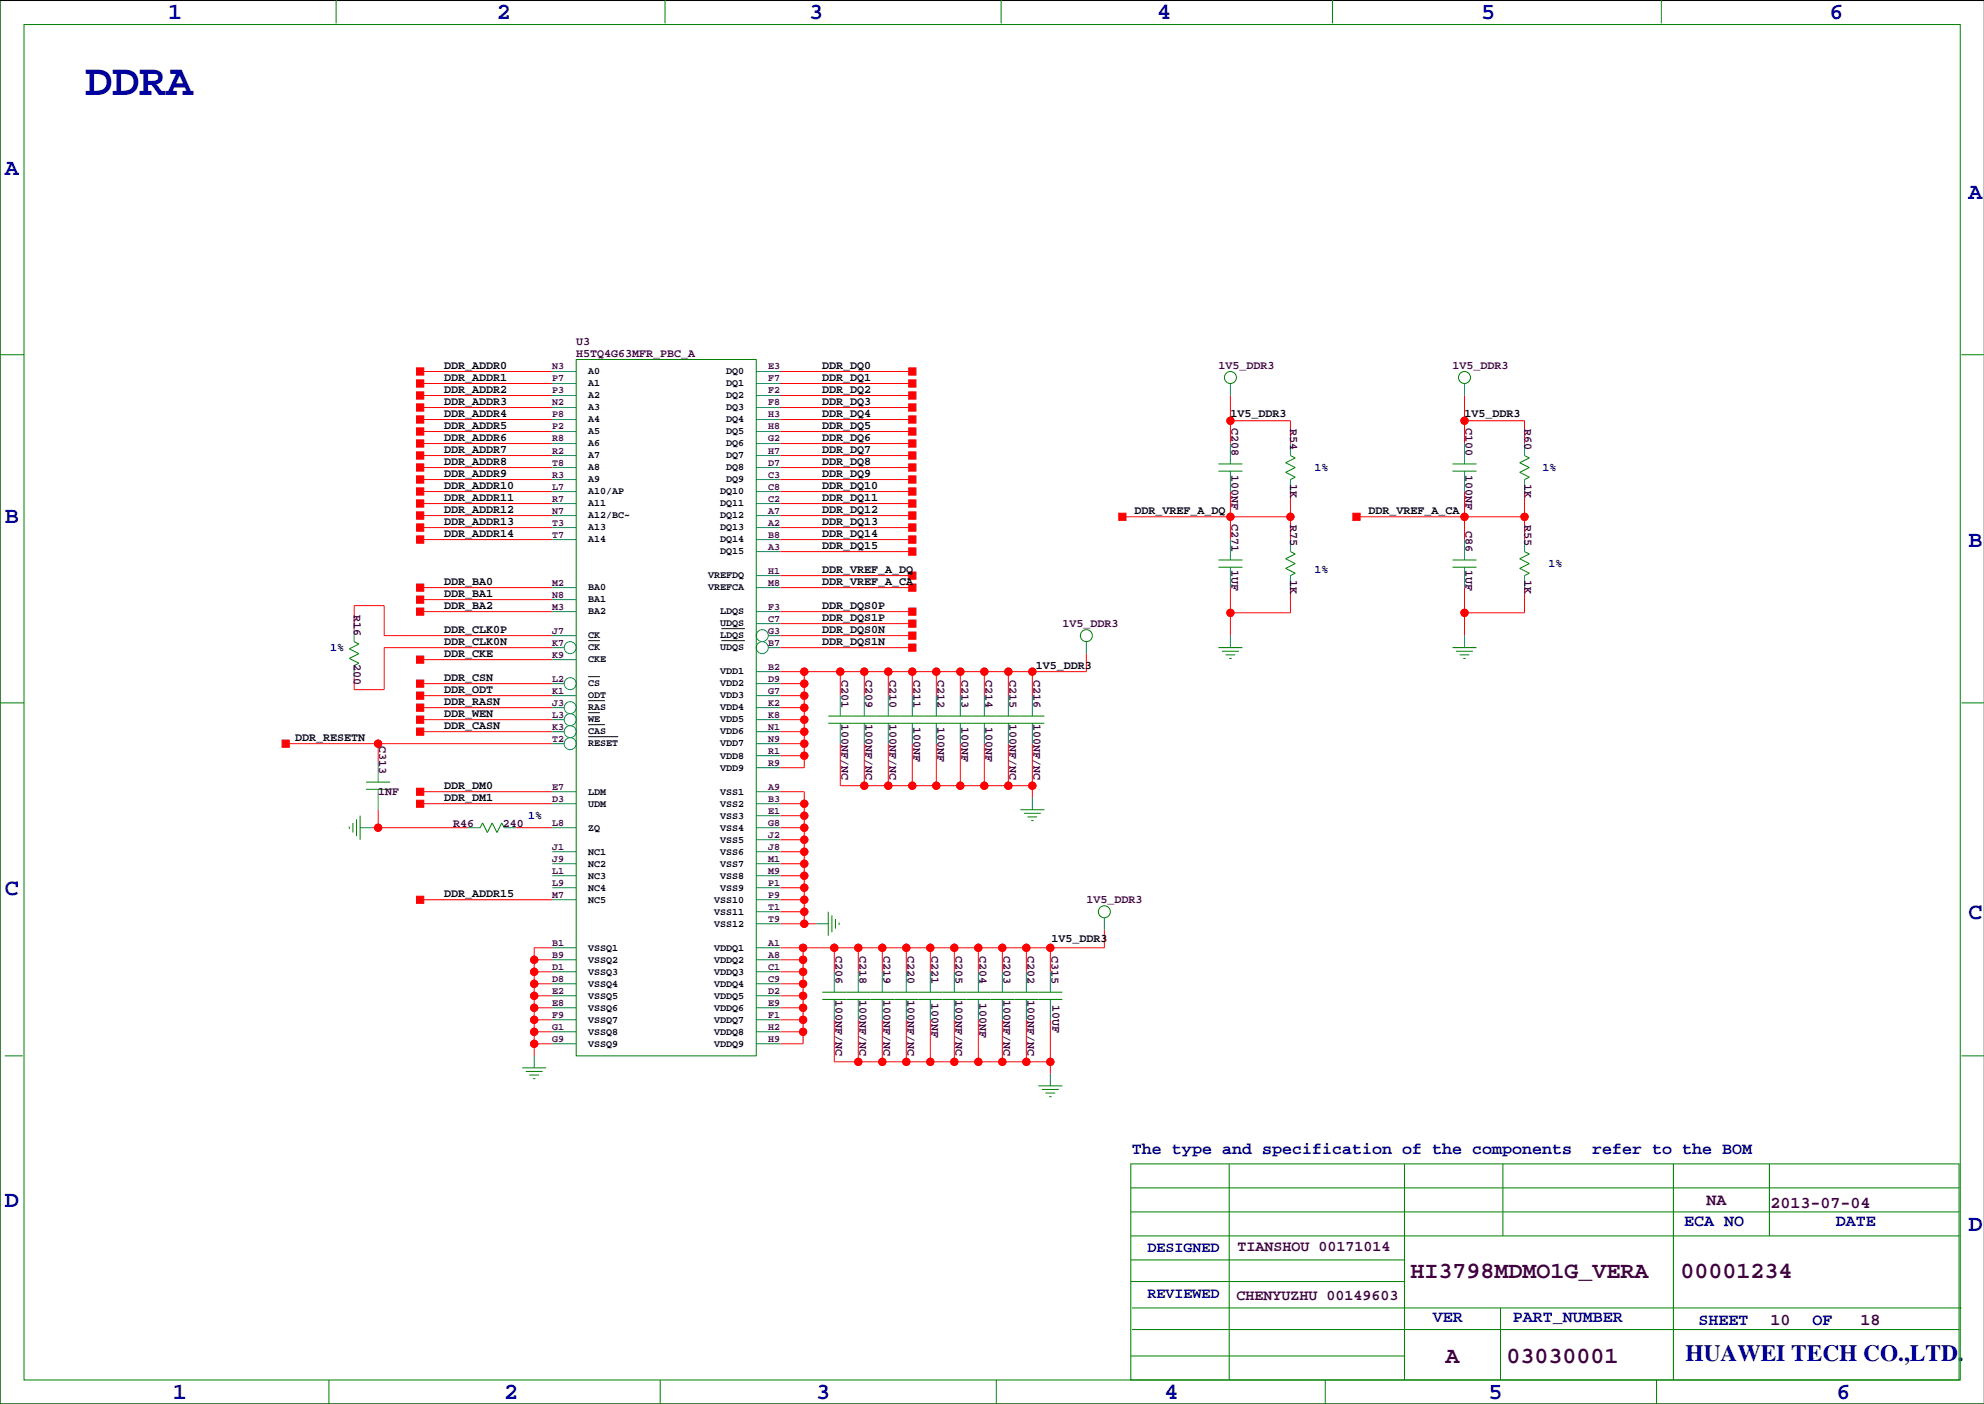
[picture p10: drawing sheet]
<svg xmlns="http://www.w3.org/2000/svg" width="420mm" height="297mm" viewBox="0 0 420 297" stroke-linecap="round" stroke-linejoin="round" font-family="sans-serif">
<path d="M419.9 .1h-419.9v296.9h419.9M124.5 135.5h2.4M152.7 135.5h4.9M152.7 133h4.9M124.5 143.2h2.4M124.5 148.2h3.5M124.5 153.3h3.5M124.5 150.8h2.4M124.5 155.9h6.3" fill="none" stroke="#000" stroke-width=".21"/>
<g fill="none" stroke="#f00" stroke-width=".21">
<path d="M88.9 78.6h27.9M165.1 78.6h27.9M88.9 93.8h27.9M88.9 83.7h27.9M88.9 86.2h27.9M88.9 88.8h27.9M88.9 91.3h27.9M88.9 96.4h27.9M88.9 81.1h27.9M88.9 98.9h27.9M165.1 93.8h27.9M165.1 83.7h27.9"/>
<path d="M165.1 86.2h27.9M165.1 88.8h27.9M165.1 91.3h27.9M165.1 96.4h27.9M165.1 81.1h27.9M165.1 98.9h27.9M260.3 83.7v10.1M260.3 89h12.7v4.8M309.9 83.7v10.1M309.9 89h12.7v4.8M88.9 114.2h27.9M88.9 111.6h27.9"/>
<path d="M88.9 109.1h27.9M88.9 106.5h27.9M88.9 104h27.9M88.9 101.5h27.9M165.1 116.7h27.9M165.1 114.2h27.9M165.1 111.6h27.9M165.1 109.1h27.9M165.1 106.5h27.9M165.1 104h27.9M165.1 101.5h27.9M237.5 109.3h35.5"/>
<path d="M260.3 104v10.2M273 104v10.2M287 109.3h35.6M309.9 104v10.2M322.6 104v10.2M74.9 133.2v-5.1h6.4v6.4h35.5M88.9 129.4h27.9M88.9 139.6h27.9M88.9 124.3h27.9M88.9 126.9h27.9M116.8 137h-35.5v8.9h-6.4v-2.5M165.1 131.9h27.9"/>
<path d="M165.1 134.5h27.9M165.1 129.4h27.9M165.1 137h27.9M165.1 124.3h27.9M165.1 121.8h27.9M229.9 138.3v3.8h-64.8M260.3 124.3v10.2M273 124.3v5.4h-12.7M309.9 124.3v10.2M322.6 124.3v5.4h-12.7M60.5 157.3h56.3M80 157.3v3.8"/>
<path d="M88.9 149.7h27.9M88.9 147.2h27.9M88.9 144.6h27.9M88.9 154.8h27.9M88.9 152.3h27.9M165.1 149.7h5.1M165.1 147.2h5.1M165.1 144.6h5.1M165.1 159.9h5.1M165.1 157.3h5.1M165.1 154.8h5.1M165.1 152.3h5.1"/>
<path d="M170.2 142.1v20.3h-5.1M177.8 142.1v5.1M177.8 157.3v8.9h40.6M182.9 142.1v5.1M182.9 157.3v8.9M188 142.1v5.1M188 157.3v8.9M193 142.1v5.1M193 157.3v8.9M198.1 142.1v5.1M198.1 157.3v8.9M203.2 142.1v5.1"/>
<path d="M203.2 157.3v8.9M208.3 142.1v5.1M208.3 157.3v8.9M213.4 142.1v5.1M213.4 157.3v8.9M218.4 142.1v5.1M218.4 157.3v11.5M78.7 175.1h20.4M80 171.3v3.8M88.9 170h27.9M88.9 167.5h27.9M109.2 175.1h7.6"/>
<path d="M165.1 167.5h5.1v27.9M165.1 170h5.1M165.1 177.7h5.1M165.1 175.1h5.1M165.1 172.6h5.1M88.9 190.4h27.9M165.1 190.4h5.1M165.1 180.2h5.1M165.1 192.9h5.1M165.1 195.4h7.6M165.1 187.8h5.1M165.1 185.3h5.1"/>
<path d="M165.1 182.7h5.1M233.7 196.7v3.8h-68.6M113 203.1h3.8M113 205.6h3.8M113 208.1h3.8M113 210.7h3.8M113 213.2h3.8M113 215.8h3.8M113 218.3h3.8M116.8 200.5h-3.8v22.9M165.1 203.1h4.8M165.1 205.6h4.8"/>
<path d="M165.1 208.1h4.8M165.1 210.7h4.8M165.1 213.2h4.8M165.1 215.8h4.8M165.1 218.3h4.8M169.9 200.5v20.3h-4.8M176.5 200.5v5.1M176.5 215.8v8.8h45.7M181.6 200.5v5.1M181.6 215.8v8.8M186.7 200.5v5.1M186.7 215.8v8.8"/>
<path d="M191.8 200.5v5.1M191.8 215.8v8.8M196.8 200.5v5.1M196.8 215.8v8.8M201.9 200.5v5.1M201.9 215.8v8.8M207 200.5v5.1M207 215.8v8.8M212.1 200.5v5.1M212.1 215.8v8.8M217.2 200.5v5.1M217.2 215.8v8.8"/>
<path d="M222.2 200.5v5.1M222.2 215.8v11.4M113 220.8h3.8"/>
<circle cx="260.4" cy="89" r=".76"/>
<circle cx="309.9" cy="89" r=".76"/>
<circle cx="260.4" cy="109.3" r=".76"/>
<circle cx="273.1" cy="109.3" r=".76"/>
<circle cx="309.9" cy="109.3" r=".76"/>
<circle cx="322.6" cy="109.3" r=".76"/>
<circle cx="260.4" cy="129.7" r=".76"/>
<circle cx="309.9" cy="129.7" r=".76"/>
<circle cx="80" cy="157.3" r=".76"/>
<circle cx="170.2" cy="149.7" r=".76"/>
<circle cx="170.2" cy="152.3" r=".76"/>
<circle cx="170.2" cy="144.6" r=".76"/>
<circle cx="170.2" cy="157.3" r=".76"/>
<circle cx="170.2" cy="147.2" r=".76"/>
<circle cx="170.2" cy="159.9" r=".76"/>
<circle cx="170.2" cy="142.1" r=".76"/>
<circle cx="170.2" cy="154.8" r=".76"/>
<circle cx="177.8" cy="142.1" r=".76"/>
<circle cx="182.9" cy="142.1" r=".76"/>
<circle cx="188" cy="142.1" r=".76"/>
<circle cx="193" cy="142.1" r=".76"/>
<circle cx="198.1" cy="142.1" r=".76"/>
<circle cx="203.2" cy="142.1" r=".76"/>
<circle cx="208.3" cy="142.1" r=".76"/>
<circle cx="213.4" cy="142.1" r=".76"/>
<circle cx="218.4" cy="142.1" r=".76"/>
<circle cx="80" cy="175.1" r=".76"/>
<circle cx="170.2" cy="175.1" r=".76"/>
<circle cx="170.2" cy="177.7" r=".76"/>
<circle cx="170.2" cy="170" r=".76"/>
<circle cx="170.2" cy="172.6" r=".76"/>
<circle cx="182.9" cy="166.2" r=".76"/>
<circle cx="188" cy="166.2" r=".76"/>
<circle cx="193" cy="166.2" r=".76"/>
<circle cx="198.1" cy="166.2" r=".76"/>
<circle cx="203.2" cy="166.2" r=".76"/>
<circle cx="208.3" cy="166.2" r=".76"/>
<circle cx="213.4" cy="166.2" r=".76"/>
<circle cx="218.4" cy="166.2" r=".76"/>
<circle cx="170.2" cy="187.8" r=".76"/>
<circle cx="170.2" cy="190.4" r=".76"/>
<circle cx="170.2" cy="195.4" r=".76"/>
<circle cx="170.2" cy="182.7" r=".76"/>
<circle cx="170.2" cy="185.3" r=".76"/>
<circle cx="170.2" cy="180.2" r=".76"/>
<circle cx="170.2" cy="192.9" r=".76"/>
<circle cx="113" cy="208.1" r=".76"/>
<circle cx="113" cy="218.3" r=".76"/>
<circle cx="113" cy="210.7" r=".76"/>
<circle cx="113" cy="203.1" r=".76"/>
<circle cx="113" cy="215.8" r=".76"/>
<circle cx="113" cy="213.2" r=".76"/>
<circle cx="113" cy="205.6" r=".76"/>
<circle cx="169.9" cy="200.5" r=".76"/>
<circle cx="169.9" cy="210.7" r=".76"/>
<circle cx="169.9" cy="218.3" r=".76"/>
<circle cx="169.9" cy="208.1" r=".76"/>
<circle cx="169.9" cy="203.1" r=".76"/>
<circle cx="169.9" cy="215.8" r=".76"/>
<circle cx="169.9" cy="213.2" r=".76"/>
<circle cx="169.9" cy="205.6" r=".76"/>
<circle cx="176.5" cy="200.5" r=".76"/>
<circle cx="181.6" cy="200.5" r=".76"/>
<circle cx="186.7" cy="200.5" r=".76"/>
<circle cx="191.8" cy="200.5" r=".76"/>
<circle cx="196.9" cy="200.5" r=".76"/>
<circle cx="201.9" cy="200.5" r=".76"/>
<circle cx="207" cy="200.5" r=".76"/>
<circle cx="212.1" cy="200.5" r=".76"/>
<circle cx="217.2" cy="200.5" r=".76"/>
<circle cx="222.3" cy="200.5" r=".76"/>
<circle cx="113" cy="220.8" r=".76"/>
<circle cx="181.6" cy="224.6" r=".76"/>
<circle cx="186.7" cy="224.6" r=".76"/>
<circle cx="191.8" cy="224.6" r=".76"/>
<circle cx="196.9" cy="224.6" r=".76"/>
<circle cx="201.9" cy="224.6" r=".76"/>
<circle cx="207" cy="224.6" r=".76"/>
<circle cx="212.1" cy="224.6" r=".76"/>
<circle cx="217.2" cy="224.6" r=".76"/>
<circle cx="222.3" cy="224.6" r=".76"/>
</g>
<g fill="#f00" stroke="#f00" stroke-width=".21">
<path d="M286.3 108.6h1.5v1.5h-1.5z" fill-rule="evenodd"/>
<path d="M88.1 143.9h1.6v1.5h-1.6z" fill-rule="evenodd"/>
<path d="M88.1 169.3h1.6v1.5h-1.6z" fill-rule="evenodd"/>
<path d="M88.1 189.6h1.6v1.5h-1.6z" fill-rule="evenodd"/>
<path d="M192.3 131.2h1.5v1.5h-1.5z" fill-rule="evenodd"/>
<path d="M192.3 133.7h1.5v1.5h-1.5z" fill-rule="evenodd"/>
<path d="M192.3 128.6h1.5v1.6h-1.5z" fill-rule="evenodd"/>
<path d="M88.1 93.1h1.6v1.5h-1.6z" fill-rule="evenodd"/>
<path d="M88.1 77.8h1.6v1.6h-1.6z" fill-rule="evenodd"/>
<path d="M88.1 82.9h1.6v1.5h-1.6z" fill-rule="evenodd"/>
<path d="M192.3 85.5h1.5v1.5h-1.5z" fill-rule="evenodd"/>
<path d="M192.3 88h1.5v1.5h-1.5z" fill-rule="evenodd"/>
<path d="M192.3 90.5h1.5v1.6h-1.5z" fill-rule="evenodd"/>
<path d="M192.3 93.1h1.5v1.5h-1.5z" fill-rule="evenodd"/>
<path d="M192.3 95.6h1.5v1.5h-1.5z" fill-rule="evenodd"/>
<path d="M192.3 77.8h1.5v1.6h-1.5z" fill-rule="evenodd"/>
<path d="M192.3 80.4h1.5v1.5h-1.5z" fill-rule="evenodd"/>
<path d="M192.3 82.9h1.5v1.5h-1.5z" fill-rule="evenodd"/>
<path d="M192.3 115.9h1.5v1.6h-1.5z" fill-rule="evenodd"/>
<path d="M192.3 113.4h1.5v1.5h-1.5z" fill-rule="evenodd"/>
<path d="M192.3 110.9h1.5v1.5h-1.5z" fill-rule="evenodd"/>
<path d="M192.3 108.3h1.5v1.5h-1.5z" fill-rule="evenodd"/>
<path d="M192.3 105.8h1.5v1.5h-1.5z" fill-rule="evenodd"/>
<path d="M192.3 103.2h1.5v1.6h-1.5z" fill-rule="evenodd"/>
<path d="M192.3 100.7h1.5v1.5h-1.5z" fill-rule="evenodd"/>
<path d="M192.3 98.2h1.5v1.5h-1.5z" fill-rule="evenodd"/>
<path d="M88.1 166.7h1.6v1.6h-1.6z" fill-rule="evenodd"/>
<path d="M88.1 138.8h1.6v1.5h-1.6z" fill-rule="evenodd"/>
<path d="M192.3 136.3h1.5v1.5h-1.5z" fill-rule="evenodd"/>
<path d="M236.7 108.6h1.6v1.5h-1.6z" fill-rule="evenodd"/>
<path d="M88.1 80.4h1.6v1.5h-1.6z" fill-rule="evenodd"/>
<path d="M88.1 85.5h1.6v1.5h-1.6z" fill-rule="evenodd"/>
<path d="M88.1 88h1.6v1.5h-1.6z" fill-rule="evenodd"/>
<path d="M88.1 90.5h1.6v1.6h-1.6z" fill-rule="evenodd"/>
<path d="M88.1 95.6h1.6v1.5h-1.6z" fill-rule="evenodd"/>
<path d="M88.1 98.2h1.6v1.5h-1.6z" fill-rule="evenodd"/>
<path d="M88.1 100.7h1.6v1.5h-1.6z" fill-rule="evenodd"/>
<path d="M88.1 103.2h1.6v1.6h-1.6z" fill-rule="evenodd"/>
<path d="M88.1 123.6h1.6v1.5h-1.6z" fill-rule="evenodd"/>
<path d="M88.1 126.1h1.6v1.5h-1.6z" fill-rule="evenodd"/>
<path d="M88.1 128.6h1.6v1.6h-1.6z" fill-rule="evenodd"/>
<path d="M88.1 105.8h1.6v1.5h-1.6z" fill-rule="evenodd"/>
<path d="M88.1 108.3h1.6v1.5h-1.6z" fill-rule="evenodd"/>
<path d="M88.1 110.9h1.6v1.5h-1.6z" fill-rule="evenodd"/>
<path d="M88.1 113.4h1.6v1.5h-1.6z" fill-rule="evenodd"/>
<path d="M88.1 146.4h1.6v1.5h-1.6z" fill-rule="evenodd"/>
<path d="M88.1 149h1.6v1.5h-1.6z" fill-rule="evenodd"/>
<path d="M88.1 151.5h1.6v1.5h-1.6z" fill-rule="evenodd"/>
<path d="M88.1 154h1.6v1.6h-1.6z" fill-rule="evenodd"/>
<path d="M59.7 156.6h1.5v1.5h-1.5z" fill-rule="evenodd"/>
<path d="M192.3 121h1.5v1.5h-1.5z" fill-rule="evenodd"/>
<path d="M192.3 123.6h1.5v1.5h-1.5z" fill-rule="evenodd"/>
<circle cx="260.4" cy="129.7" r=".76"/>
<circle cx="309.9" cy="89" r=".76"/>
<circle cx="309.9" cy="129.7" r=".76"/>
<circle cx="309.9" cy="109.3" r=".76"/>
<circle cx="322.6" cy="109.3" r=".76"/>
<circle cx="181.6" cy="224.6" r=".76"/>
<circle cx="186.7" cy="224.6" r=".76"/>
<circle cx="191.8" cy="224.6" r=".76"/>
<circle cx="196.9" cy="224.6" r=".76"/>
<circle cx="201.9" cy="224.6" r=".76"/>
<circle cx="207" cy="224.6" r=".76"/>
<circle cx="212.1" cy="224.6" r=".76"/>
<circle cx="217.2" cy="224.6" r=".76"/>
<circle cx="222.3" cy="224.6" r=".76"/>
<circle cx="169.9" cy="218.3" r=".76"/>
<circle cx="169.9" cy="215.8" r=".76"/>
<circle cx="169.9" cy="213.2" r=".76"/>
<circle cx="169.9" cy="210.7" r=".76"/>
<circle cx="169.9" cy="208.1" r=".76"/>
<circle cx="169.9" cy="205.6" r=".76"/>
<circle cx="169.9" cy="203.1" r=".76"/>
<circle cx="169.9" cy="200.5" r=".76"/>
<circle cx="176.5" cy="200.5" r=".76"/>
<circle cx="181.6" cy="200.5" r=".76"/>
<circle cx="222.3" cy="200.5" r=".76"/>
<circle cx="217.2" cy="200.5" r=".76"/>
<circle cx="212.1" cy="200.5" r=".76"/>
<circle cx="207" cy="200.5" r=".76"/>
<circle cx="201.9" cy="200.5" r=".76"/>
<circle cx="196.9" cy="200.5" r=".76"/>
<circle cx="191.8" cy="200.5" r=".76"/>
<circle cx="186.7" cy="200.5" r=".76"/>
<circle cx="218.4" cy="142.1" r=".76"/>
<circle cx="213.4" cy="142.1" r=".76"/>
<circle cx="208.3" cy="142.1" r=".76"/>
<circle cx="203.2" cy="142.1" r=".76"/>
<circle cx="198.1" cy="142.1" r=".76"/>
<circle cx="193" cy="142.1" r=".76"/>
<circle cx="188" cy="142.1" r=".76"/>
<circle cx="182.9" cy="142.1" r=".76"/>
<circle cx="177.8" cy="142.1" r=".76"/>
<circle cx="170.2" cy="142.1" r=".76"/>
<circle cx="170.2" cy="144.6" r=".76"/>
<circle cx="170.2" cy="147.2" r=".76"/>
<circle cx="170.2" cy="149.7" r=".76"/>
<circle cx="170.2" cy="159.9" r=".76"/>
<circle cx="170.2" cy="157.3" r=".76"/>
<circle cx="170.2" cy="154.8" r=".76"/>
<circle cx="170.2" cy="152.3" r=".76"/>
<circle cx="170.2" cy="170" r=".76"/>
<circle cx="170.2" cy="172.6" r=".76"/>
<circle cx="170.2" cy="175.1" r=".76"/>
<circle cx="170.2" cy="177.7" r=".76"/>
<circle cx="170.2" cy="180.2" r=".76"/>
<circle cx="170.2" cy="195.4" r=".76"/>
<circle cx="170.2" cy="192.9" r=".76"/>
<circle cx="170.2" cy="190.4" r=".76"/>
<circle cx="170.2" cy="187.8" r=".76"/>
<circle cx="170.2" cy="185.3" r=".76"/>
<circle cx="170.2" cy="182.7" r=".76"/>
<circle cx="113" cy="220.8" r=".76"/>
<circle cx="113" cy="218.3" r=".76"/>
<circle cx="113" cy="215.8" r=".76"/>
<circle cx="113" cy="213.2" r=".76"/>
<circle cx="113" cy="210.7" r=".76"/>
<circle cx="113" cy="208.1" r=".76"/>
<circle cx="113" cy="205.6" r=".76"/>
<circle cx="113" cy="203.1" r=".76"/>
<circle cx="80" cy="175.1" r=".76"/>
<circle cx="260.4" cy="89" r=".76"/>
<circle cx="260.4" cy="109.3" r=".76"/>
<circle cx="273.1" cy="109.3" r=".76"/>
<circle cx="80" cy="157.3" r=".76"/>
<circle cx="182.9" cy="166.2" r=".76"/>
<circle cx="188" cy="166.2" r=".76"/>
<circle cx="193" cy="166.2" r=".76"/>
<circle cx="198.1" cy="166.2" r=".76"/>
<circle cx="203.2" cy="166.2" r=".76"/>
<circle cx="208.3" cy="166.2" r=".76"/>
<circle cx="213.4" cy="166.2" r=".76"/>
<circle cx="218.4" cy="166.2" r=".76"/>
</g>
<g fill="none" stroke="#008080" stroke-width=".21">
<path d="M116.8 78.6h5.1M160 78.6h5.1M116.8 98.9h5.1M116.8 96.4h5.1M116.8 93.8h5.1M116.8 91.3h5.1M116.8 88.8h5.1M116.8 86.2h5.1M116.8 83.7h5.1M116.8 81.1h5.1M160 98.9h5.1M160 96.4h5.1"/>
<path d="M160 93.8h5.1M160 91.3h5.1M160 88.8h5.1M160 86.2h5.1M160 83.7h5.1M160 81.1h5.1M260.3 81.1v2.6M260.3 93.8v4.4M260.3 99.7v4.3M273 93.8v2.6M309.9 81.1v2.6M309.9 93.8v4.4"/>
<path d="M309.9 99.7v4.3M322.6 93.8v2.6M116.8 114.2h5.1M116.8 111.6h5.1M116.8 109.1h5.1M116.8 106.5h5.1M116.8 104h5.1M116.8 101.5h5.1M160 114.2h5.1M160 111.6h5.1M160 109.1h5.1M160 106.5h5.1"/>
<path d="M160 104h5.1M160 101.5h5.1M160 116.7h5.1M260.3 114.2v4.3M273 101.5v2.5M273 114.2v2.5M309.9 114.2v4.3M322.6 101.5v2.5M322.6 114.2v2.5M74.9 133.2v2.5M116.8 129.4h5.1M116.8 126.9h5.1"/>
<path d="M116.8 124.3h5.1M116.8 137h2.6M116.8 134.5h5.1M116.8 139.6h5.1M160 129.4h5.1M160 124.3h5.1M160 131.9h5.1M160 121.8h5.1M162.6 137h2.5M162.6 134.5h2.5M229.9 135.7v2.6M260.3 120v4.3"/>
<path d="M260.3 134.5v2.5M273 121.8v2.5M309.9 120v4.3M309.9 134.5v2.5M322.6 121.8v2.5M74.9 140.8v2.6M116.8 157.3h2.6M116.8 154.8h2.6M116.8 152.3h2.6M116.8 149.7h2.6M116.8 147.2h5.1M116.8 144.6h2.6"/>
<path d="M160 159.9h5.1M160 157.3h5.1M160 154.8h5.1M160 152.3h5.1M160 149.7h5.1M160 147.2h5.1M160 144.6h5.1M160 142.1h5.1M177.8 147.2v4.3M177.8 153v4.3M182.9 147.2v4.3M182.9 153v4.3"/>
<path d="M188 147.2v4.3M188 153v4.3M193 147.2v4.3M193 153v4.3M198.1 147.2v4.3M198.1 153v4.3M203.2 147.2v4.3M203.2 153v4.3M208.3 147.2v4.3M208.3 153v4.3M213.4 147.2v4.3M213.4 153v4.3"/>
<path d="M218.4 147.2v4.3M218.4 153v4.3M76.2 175.1h2.5M80 161.1v4.4M80 167v4.3M99.1 175.1h2.5M106.7 175.1h2.5M116.8 175.1h5.1M116.8 170h5.1M116.8 167.5h5.1M160 175.1h5.1M160 177.7h5.1"/>
<path d="M160 172.6h5.1M160 170h5.1M160 167.5h5.1M160 162.4h5.1M218.4 168.8v2.5M116.8 187.8h5.1M116.8 185.3h5.1M116.8 182.7h5.1M116.8 180.2h5.1M116.8 190.4h5.1M160 195.4h5.1M160 187.8h5.1"/>
<path d="M160 185.3h5.1M160 182.7h5.1M160 180.2h5.1M160 192.9h5.1M160 190.4h5.1M172.7 195.4h2.6M233.7 194.2v2.5M116.8 218.3h5.1M116.8 215.8h5.1M116.8 213.2h5.1M116.8 210.7h5.1M116.8 208.1h5.1"/>
<path d="M116.8 205.6h5.1M116.8 203.1h5.1M116.8 200.5h5.1M160 218.3h5.1M160 215.8h5.1M160 213.2h5.1M160 210.7h5.1M160 208.1h5.1M160 205.6h5.1M160 203.1h5.1M160 200.5h5.1M176.5 205.6v4.3"/>
<path d="M176.5 211.4v4.4M181.6 205.6v4.3M181.6 211.4v4.4M186.7 205.6v4.3M186.7 211.4v4.4M191.8 205.6v4.3M191.8 211.4v4.4M196.8 205.6v4.3M196.8 211.4v4.4M201.9 205.6v4.3M201.9 211.4v4.4M207 205.6v4.3"/>
<path d="M207 211.4v4.4M212.1 205.6v4.3M212.1 211.4v4.4M217.2 205.6v4.3M217.2 211.4v4.4M222.2 205.6v4.3M222.2 211.4v4.4M113 223.4v2.5M116.8 220.8h5.1M160 220.8h5.1M222.2 227.2v2.5"/>
<circle cx="120.6" cy="137" r="1.27"/>
<circle cx="161.3" cy="137" r="1.27"/>
<circle cx="161.3" cy="134.5" r="1.27"/>
<circle cx="120.6" cy="149.7" r="1.27"/>
<circle cx="120.6" cy="144.6" r="1.27"/>
<circle cx="120.6" cy="157.3" r="1.27"/>
<circle cx="120.6" cy="152.3" r="1.27"/>
<circle cx="120.6" cy="154.8" r="1.27"/>
</g>
<g fill="none" stroke="#008000" stroke-width=".21">
<path d="M0 -.1v297.1h419.9M71.1 0v4.9M140.7 0v4.9M211.8 0v4.9M281.9 0v4.9M351.5 0v4.9M5.1 5.2h409.7v286.8h-409.7zM0 75h5.1M121.9 76.1h38.1v147.3h-38.1zM415 75h4.9M257.8 98.2h5.1M257.8 99.7h5.1"/>
<path d="M273 96.4l1.1 .5-2.1 1 2.1 1-2.1 1 2.1 1.1-1.1 .5M307.3 98.2h5.1M307.3 99.7h5.1M322.6 96.4l1 .5-2 1 2 1-2 1 2 1.1-1 .5M257.8 118.5h5.1M273 116.7l1.1 .5-2.1 1 2.1 1-2.1 1.1 2.1 1-1.1 .5M307.3 118.5h5.1M322.6 116.7l1 .5-2 1 2 1-2 1.1 2 1-1 .5M74.9 135.7l1 .6-2 1 2 1-2 1 2 1-1 .5M257.8 137h5.1M257.8 120h5.1M258.6 137.8h3.5"/>
<path d="M259.3 138.5h2.1M260.1 139.3h.5M307.3 137h5.1M307.3 120h5.1M308.1 137.8h3.6M308.9 138.5h2M309.6 139.3h.5M0 148.7h5.1M175.3 151.5h45.7M175.3 153h45.7M415 148.7h4.9M73.9 174.9v.5"/>
<path d="M74.7 174.1v2M75.4 173.3v3.6M76.2 172.6v5.1M77.5 165.5h5M77.5 167h5M101.6 175.1l.5-1 1 2 1-2 1.1 2 1-2 .5 1M215.9 171.3h5.1M216.7 172.1h3.5M217.4 172.8h2.1M218.2 173.6h.5M175.3 192.9v5.1M176 193.7v3.5"/>
<path d="M176.8 194.4v2.1M177.5 195.2v.5M174 209.9h50.8M174 211.4h50.8M1 223.4h3.8M110.5 225.9h5.1M111.3 226.7h3.5M112 227.4h2M112.8 228.2h.5M219.7 229.7h5.1M220.5 230.5h3.5M221.2 231.3h2.1"/>
<path d="M222 232h.5M415 223.4h4.9M239.3 246.2h175.2v45.8h-175.2zM239.3 251.3h175.2M239.3 256.4h175.2M260.1 246.2v45.8M297.2 246.2v45.8M318 246.2v15.3M354.1 246.2v45.8M374.4 246.2v15.3M239.3 266.6h57.9M239.3 261.5h175.2"/>
<path d="M239.3 271.1h57.9M239.5 276.7h175.5M317.5 276.7v15.3M69.6 292v5M139.7 292v5M210.8 292v5M239.3 286.9h57.9M239.5 281.3h175M280.4 292v5M350.5 292v5M383.5 287.4h.1"/>
<circle cx="260.3" cy="79.9" r="1.27"/>
<circle cx="309.9" cy="79.9" r="1.27"/>
<circle cx="229.9" cy="134.5" r="1.27"/>
<circle cx="233.7" cy="192.9" r="1.27"/>
</g>
<text font-size="9.5" fill="#0000a0" x="18" y="20">DDRA</text>
<g font-size="4.9" fill="#0000a0">
<text x="35.6" y="3.9">1</text>
<text x="105.2" y="3.9">2</text>
<text x="171.2" y="3.9">3</text>
<text x="244.9" y="3.9">4</text>
<text x="313.4" y="3.9">5</text>
<text x="387.1" y="3.9">6</text>
<text x="1" y="36.9">A</text>
<text x="416.6" y="42">A</text>
<text x="1" y="110.6">B</text>
<text x="416.6" y="115.7">B</text>
<text x="1" y="189.3">C</text>
<text x="416.6" y="194.4">C</text>
<text x="1" y="255.4">D</text>
<text x="416.6" y="260.5">D</text>
<text x="356.6" y="288">HUAWEI TECH CO.,LTD.</text>
<text x="36.6" y="296">1</text>
<text x="106.7" y="296">2</text>
<text x="172.7" y="296">3</text>
<text x="246.4" y="296">4</text>
<text x="315" y="296">5</text>
<text x="388.6" y="296">6</text>
</g>
<g font-size="4.9" fill="#400040">
<text x="298.5" y="270.5">HI3798MDMO1G_VERA</text>
<text x="355.6" y="270.5">00001234</text>
<text x="305.9" y="288.3">A</text>
<text x="318.8" y="288.3">03030001</text>
</g>
<g font-size="3.5" fill="#0000a0">
<text x="239.5" y="244.2">The type and specification of the components</text>
<text x="336.9" y="244.2">refer to the BOM</text>
<text x="356.4" y="259.4">ECA NO</text>
<text x="388.5" y="259.4">DATE</text>
<text x="303.1" y="279.7">VER</text>
<text x="320.1" y="279.7">PART_NUMBER</text>
<text x="359.4" y="280.3">SHEET</text>
<text x="383.5" y="280.3">OF</text>
</g>
<g font-size="3.5" fill="#400040">
<text x="361.1" y="254.9">NA</text>
<text x="374.6" y="255.7">2013-07-04</text>
<text x="374.6" y="280.3">10</text>
<text x="393.7" y="280.3">18</text>
</g>
<g font-size="3.2" fill="#0000a0">
<text x="242.8" y="264.9">DESIGNED</text>
<text x="242.8" y="274.5">REVIEWED</text>
</g>
<g font-size="3.2" fill="#400040">
<text x="261.9" y="264.7">TIANSHOU 00171014</text>
<text x="261.6" y="275.1">CHENYUZHU 00149603</text>
</g>
<g font-size="2.5" fill="#400040">
<text x="121.9" y="73">U3</text>
<text x="121.9" y="75.6">H5TQ4G63MFR_PBC_A</text>
<text x="257.8" y="78.1">1V5_DDR3</text>
<text x="307.3" y="78.1">1V5_DDR3</text>
<text x="260.6" y="90.5" transform="rotate(90 260.6 90.5)">C208</text>
<text x="273" y="90.7" transform="rotate(90 273 90.7)">R54</text>
<text x="310.1" y="90.5" transform="rotate(90 310.1 90.5)">C100</text>
<text x="322.6" y="90.7" transform="rotate(90 322.6 90.7)">R60</text>
<text x="260.6" y="100.4" transform="rotate(90 260.6 100.4)">100NF</text>
<text x="310.1" y="100.4" transform="rotate(90 310.1 100.4)">100NF</text>
<text x="273" y="102.5" transform="rotate(90 273 102.5)">1K</text>
<text x="322.6" y="102.5" transform="rotate(90 322.6 102.5)">1K</text>
<text x="260.6" y="110.8" transform="rotate(90 260.6 110.8)">C271</text>
<text x="273" y="111" transform="rotate(90 273 111)">R75</text>
<text x="310.1" y="112.3" transform="rotate(90 310.1 112.3)">C86</text>
<text x="322.6" y="111" transform="rotate(90 322.6 111)">R55</text>
<text x="260.6" y="120.5" transform="rotate(90 260.6 120.5)">1UF</text>
<text x="273" y="122.8" transform="rotate(90 273 122.8)">1K</text>
<text x="310.1" y="120.5" transform="rotate(90 310.1 120.5)">1UF</text>
<text x="322.6" y="122.8" transform="rotate(90 322.6 122.8)">1K</text>
<text x="74.9" y="130" transform="rotate(90 74.9 130)">R16</text>
<text x="224.8" y="132.7">1V5_DDR3</text>
<text x="74.9" y="140.6" transform="rotate(90 74.9 140.6)">200</text>
<text x="178" y="143.8" transform="rotate(90 178 143.8)">C201</text>
<text x="183.1" y="143.8" transform="rotate(90 183.1 143.8)">C209</text>
<text x="188.2" y="143.8" transform="rotate(90 188.2 143.8)">C210</text>
<text x="193.3" y="143.8" transform="rotate(90 193.3 143.8)">C211</text>
<text x="198.3" y="143.8" transform="rotate(90 198.3 143.8)">C212</text>
<text x="203.4" y="143.8" transform="rotate(90 203.4 143.8)">C213</text>
<text x="208.5" y="143.8" transform="rotate(90 208.5 143.8)">C214</text>
<text x="213.6" y="143.8" transform="rotate(90 213.6 143.8)">C215</text>
<text x="218.7" y="143.8" transform="rotate(90 218.7 143.8)">C216</text>
<text x="178" y="153.1" transform="rotate(90 178 153.1)">100NF/NC</text>
<text x="183.1" y="153.1" transform="rotate(90 183.1 153.1)">100NF/NC</text>
<text x="188.2" y="153.1" transform="rotate(90 188.2 153.1)">100NF/NC</text>
<text x="193.3" y="153.7" transform="rotate(90 193.3 153.7)">100NF</text>
<text x="198.3" y="153.7" transform="rotate(90 198.3 153.7)">100NF</text>
<text x="203.4" y="153.7" transform="rotate(90 203.4 153.7)">100NF</text>
<text x="208.5" y="153.7" transform="rotate(90 208.5 153.7)">100NF</text>
<text x="213.6" y="153.1" transform="rotate(90 213.6 153.1)">100NF/NC</text>
<text x="218.7" y="153.1" transform="rotate(90 218.7 153.1)">100NF/NC</text>
<text x="80.2" y="157.8" transform="rotate(90 80.2 157.8)">C313</text>
<text x="80" y="168.3">1NF</text>
<text x="95.9" y="174.9">R46</text>
<text x="106.4" y="174.9">240</text>
<text x="229.9" y="191.1">1V5_DDR3</text>
<text x="176.8" y="202.2" transform="rotate(90 176.8 202.2)">C206</text>
<text x="181.8" y="202.2" transform="rotate(90 181.8 202.2)">C218</text>
<text x="186.9" y="202.2" transform="rotate(90 186.9 202.2)">C219</text>
<text x="192" y="202.2" transform="rotate(90 192 202.2)">C220</text>
<text x="197.1" y="202.2" transform="rotate(90 197.1 202.2)">C221</text>
<text x="202.2" y="202.2" transform="rotate(90 202.2 202.2)">C205</text>
<text x="207.2" y="202.2" transform="rotate(90 207.2 202.2)">C204</text>
<text x="212.3" y="202.2" transform="rotate(90 212.3 202.2)">C203</text>
<text x="217.4" y="202.2" transform="rotate(90 217.4 202.2)">C202</text>
<text x="222.5" y="202.2" transform="rotate(90 222.5 202.2)">C315</text>
<text x="176.8" y="211.5" transform="rotate(90 176.8 211.5)">100NF/NC</text>
<text x="181.8" y="211.5" transform="rotate(90 181.8 211.5)">100NF/NC</text>
<text x="186.9" y="211.5" transform="rotate(90 186.9 211.5)">100NF/NC</text>
<text x="192" y="211.5" transform="rotate(90 192 211.5)">100NF/NC</text>
<text x="197.1" y="212.2" transform="rotate(90 197.1 212.2)">100NF</text>
<text x="202.2" y="211.5" transform="rotate(90 202.2 211.5)">100NF/NC</text>
<text x="207.2" y="212.2" transform="rotate(90 207.2 212.2)">100NF</text>
<text x="212.3" y="211.5" transform="rotate(90 212.3 211.5)">100NF/NC</text>
<text x="217.4" y="211.5" transform="rotate(90 217.4 211.5)">100NF/NC</text>
<text x="222.7" y="212.7" transform="rotate(90 222.7 212.7)">10UF</text>
</g>
<g font-size="2.5">
<text x="94" y="80.6">DDR_ADDR1</text>
<text x="94" y="83.2">DDR_ADDR2</text>
<text x="94" y="78.1">DDR_ADDR0</text>
<text x="174" y="83.2">DDR_DQ2</text>
<text x="174" y="80.6">DDR_DQ1</text>
<text x="174" y="78.1">DDR_DQ0</text>
<text x="94" y="88.3">DDR_ADDR4</text>
<text x="94" y="85.7">DDR_ADDR3</text>
<text x="174" y="88.3">DDR_DQ4</text>
<text x="174" y="85.7">DDR_DQ3</text>
<text x="260.3" y="88.3">1V5_DDR3</text>
<text x="309.9" y="88.3">1V5_DDR3</text>
<text x="94" y="95.9">DDR_ADDR7</text>
<text x="94" y="90.8">DDR_ADDR5</text>
<text x="94" y="93.3">DDR_ADDR6</text>
<text x="174" y="95.9">DDR_DQ7</text>
<text x="174" y="93.3">DDR_DQ6</text>
<text x="174" y="90.8">DDR_DQ5</text>
<text x="94" y="101">DDR_ADDR9</text>
<text x="94" y="98.4">DDR_ADDR8</text>
<text x="174" y="98.4">DDR_DQ8</text>
<text x="174" y="101">DDR_DQ9</text>
<text x="94" y="106">DDR_ADDR11</text>
<text x="94" y="103.5">DDR_ADDR10</text>
<text x="174" y="103.5">DDR_DQ10</text>
<text x="174" y="106">DDR_DQ11</text>
<text x="94" y="113.7">DDR_ADDR14</text>
<text x="94" y="111.1">DDR_ADDR13</text>
<text x="94" y="108.6">DDR_ADDR12</text>
<text x="174" y="108.6">DDR_DQ12</text>
<text x="174" y="111.1">DDR_DQ13</text>
<text x="174" y="113.7">DDR_DQ14</text>
<text x="240" y="108.8">DDR_VREF_A_DQ</text>
<text x="289.6" y="108.8">DDR_VREF_A_CA</text>
<text x="174" y="116.2">DDR_DQ15</text>
<text x="94" y="123.8">DDR_BA0</text>
<text x="174" y="123.8">DDR_VREF_A_CA</text>
<text x="174" y="121.3">DDR_VREF_A_DQ</text>
<text x="94" y="128.9">DDR_BA2</text>
<text x="94" y="126.4">DDR_BA1</text>
<text x="174" y="128.9">DDR_DQS0P</text>
<text x="174" y="131.4">DDR_DQS1P</text>
<text x="94" y="136.5">DDR_CLK0N</text>
<text x="94" y="134">DDR_CLK0P</text>
<text x="174" y="136.5">DDR_DQS1N</text>
<text x="174" y="134">DDR_DQS0N</text>
<text x="94" y="139.1">DDR_CKE</text>
<text x="219.2" y="141.6">1V5_DDR3</text>
<text x="94" y="149.2">DDR_RASN</text>
<text x="94" y="146.7">DDR_ODT</text>
<text x="94" y="144.1">DDR_CSN</text>
<text x="94" y="154.3">DDR_CASN</text>
<text x="94" y="151.8">DDR_WEN</text>
<text x="62.5" y="156.8">DDR_RESETN</text>
<text x="94" y="167">DDR_DM0</text>
<text x="94" y="169.5">DDR_DM1</text>
<text x="94" y="189.9">DDR_ADDR15</text>
<text x="222.5" y="199.3">1V5_DDR3</text>
</g>
<g font-size="2.5" fill="#0000a0">
<text x="278.1" y="99.7">1%</text>
<text x="326.4" y="99.7">1%</text>
<text x="278.1" y="121.3">1%</text>
<text x="327.7" y="120">1%</text>
<text x="69.8" y="137.8">1%</text>
<text x="111.8" y="173.3">1%</text>
</g>
<g font-size="2.1" fill="#400040">
<text x="116.8" y="83.2">P3</text>
<text x="116.8" y="80.7">P7</text>
<text x="116.8" y="78.2">N3</text>
<text x="162.6" y="83.2">F2</text>
<text x="162.6" y="80.7">F7</text>
<text x="162.6" y="78.2">E3</text>
<text x="116.8" y="88.3">P8</text>
<text x="116.8" y="85.8">N2</text>
<text x="162.6" y="88.3">H3</text>
<text x="162.6" y="85.8">F8</text>
<text x="116.8" y="95.9">R2</text>
<text x="116.8" y="93.4">R8</text>
<text x="116.8" y="90.9">P2</text>
<text x="162.6" y="95.9">H7</text>
<text x="162.6" y="93.4">G2</text>
<text x="162.6" y="90.9">H8</text>
<text x="116.8" y="101">R3</text>
<text x="116.8" y="98.5">T8</text>
<text x="162.6" y="101">C3</text>
<text x="162.6" y="98.5">D7</text>
<text x="116.8" y="106.1">R7</text>
<text x="116.8" y="103.6">L7</text>
<text x="162.6" y="106.1">C2</text>
<text x="162.6" y="103.6">C8</text>
<text x="116.8" y="108.6">N7</text>
<text x="116.8" y="111.2">T3</text>
<text x="116.8" y="113.7">T7</text>
<text x="162.6" y="113.7">B8</text>
<text x="162.6" y="111.2">A2</text>
<text x="162.6" y="108.6">A7</text>
<text x="162.6" y="116.3">A3</text>
<text x="116.8" y="123.9">M2</text>
<text x="162.6" y="121.3">H1</text>
<text x="162.6" y="123.9">M8</text>
<text x="116.8" y="129">M3</text>
<text x="116.8" y="126.4">N8</text>
<text x="162.6" y="131.5">C7</text>
<text x="162.6" y="129">F3</text>
<text x="116.8" y="136.6">K7</text>
<text x="116.8" y="134">J7</text>
<text x="162.6" y="136.6">B7</text>
<text x="162.6" y="134">G3</text>
<text x="116.8" y="139.1">K9</text>
<text x="162.6" y="141.7">B2</text>
<text x="116.8" y="144.2">L2</text>
<text x="116.8" y="149.3">J3</text>
<text x="116.8" y="146.7">K1</text>
<text x="162.6" y="149.3">K2</text>
<text x="162.6" y="146.7">G7</text>
<text x="162.6" y="144.2">D9</text>
<text x="116.8" y="154.4">K3</text>
<text x="116.8" y="151.8">L3</text>
<text x="162.6" y="154.4">N1</text>
<text x="162.6" y="151.8">K8</text>
<text x="116.8" y="156.9">T2</text>
<text x="162.6" y="162">R9</text>
<text x="162.6" y="159.4">R1</text>
<text x="162.6" y="156.9">N9</text>
<text x="116.8" y="167.1">E7</text>
<text x="162.6" y="167.1">A9</text>
<text x="116.8" y="169.6">D3</text>
<text x="162.6" y="172.1">E1</text>
<text x="162.6" y="169.6">B3</text>
<text x="116.8" y="179.8">J1</text>
<text x="116.8" y="174.7">L8</text>
<text x="162.6" y="179.8">J8</text>
<text x="162.6" y="177.2">J2</text>
<text x="162.6" y="174.7">G8</text>
<text x="116.8" y="184.8">L1</text>
<text x="116.8" y="182.3">J9</text>
<text x="162.6" y="184.8">M9</text>
<text x="162.6" y="182.3">M1</text>
<text x="116.8" y="187.4">L9</text>
<text x="116.8" y="189.9">M7</text>
<text x="162.6" y="189.9">P9</text>
<text x="162.6" y="187.4">P1</text>
<text x="162.6" y="195">T9</text>
<text x="162.6" y="192.5">T1</text>
<text x="116.8" y="202.6">B9</text>
<text x="116.8" y="200.1">B1</text>
<text x="162.6" y="202.6">A8</text>
<text x="162.6" y="200.1">A1</text>
<text x="116.8" y="207.7">D8</text>
<text x="116.8" y="205.2">D1</text>
<text x="162.6" y="207.7">C9</text>
<text x="162.6" y="205.2">C1</text>
<text x="116.8" y="215.3">F9</text>
<text x="116.8" y="212.8">E8</text>
<text x="116.8" y="210.2">E2</text>
<text x="162.6" y="215.3">F1</text>
<text x="162.6" y="212.8">E9</text>
<text x="162.6" y="210.2">D2</text>
<text x="116.8" y="220.4">G9</text>
<text x="116.8" y="217.9">G1</text>
<text x="162.6" y="220.4">H9</text>
<text x="162.6" y="217.9">H2</text>
</g>
<g font-size="2.1">
<text x="124.5" y="81.7">A1</text>
<text x="124.5" y="79.2">A0</text>
<text x="153.7" y="81.7">DQ1</text>
<text x="153.7" y="79.2">DQ0</text>
<text x="124.5" y="89.4">A4</text>
<text x="124.5" y="86.8">A3</text>
<text x="124.5" y="84.3">A2</text>
<text x="153.7" y="89.4">DQ4</text>
<text x="153.7" y="86.8">DQ3</text>
<text x="153.7" y="84.3">DQ2</text>
<text x="124.5" y="94.4">A6</text>
<text x="124.5" y="91.9">A5</text>
<text x="153.7" y="94.4">DQ6</text>
<text x="153.7" y="91.9">DQ5</text>
<text x="124.5" y="99.5">A8</text>
<text x="124.5" y="97">A7</text>
<text x="153.7" y="99.5">DQ8</text>
<text x="153.7" y="97">DQ7</text>
<text x="124.5" y="107.1">A11</text>
<text x="124.5" y="104.6">A10/AP</text>
<text x="124.5" y="102.1">A9</text>
<text x="152.4" y="107.1">DQ11</text>
<text x="152.4" y="104.6">DQ10</text>
<text x="153.7" y="102.1">DQ9</text>
<text x="124.5" y="109.7">A12/BC~</text>
<text x="124.5" y="112.2">A13</text>
<text x="152.4" y="112.2">DQ13</text>
<text x="152.4" y="109.7">DQ12</text>
<text x="124.5" y="114.8">A14</text>
<text x="152.4" y="114.8">DQ14</text>
<text x="152.4" y="117.3">DQ15</text>
<text x="124.5" y="124.9">BA0</text>
<text x="149.9" y="122.4">VREFDQ</text>
<text x="149.9" y="124.9">VREFCA</text>
<text x="124.5" y="130">BA2</text>
<text x="124.5" y="127.5">BA1</text>
<text x="152.4" y="130">LDQS</text>
<text x="124.5" y="137.6">CK</text>
<text x="124.5" y="135.1">CK</text>
<text x="152.4" y="137.6">UDQS</text>
<text x="152.4" y="132.5">UDQS</text>
<text x="152.4" y="135.1">LDQS</text>
<text x="124.5" y="140.2">CKE</text>
<text x="152.4" y="142.7">VDD1</text>
<text x="124.5" y="145.2">CS</text>
<text x="124.5" y="147.8">ODT</text>
<text x="152.4" y="147.8">VDD3</text>
<text x="152.4" y="145.2">VDD2</text>
<text x="124.5" y="150.3">RAS</text>
<text x="124.5" y="155.4">CAS</text>
<text x="124.5" y="152.9">WE</text>
<text x="152.4" y="155.4">VDD6</text>
<text x="152.4" y="152.9">VDD5</text>
<text x="152.4" y="150.3">VDD4</text>
<text x="124.5" y="157.9">RESET</text>
<text x="152.4" y="160.5">VDD8</text>
<text x="152.4" y="157.9">VDD7</text>
<text x="152.4" y="163">VDD9</text>
<text x="124.5" y="168.1">LDM</text>
<text x="124.5" y="170.6">UDM</text>
<text x="152.4" y="173.2">VSS3</text>
<text x="152.4" y="170.6">VSS2</text>
<text x="152.4" y="168.1">VSS1</text>
<text x="124.5" y="175.7">ZQ</text>
<text x="152.4" y="178.3">VSS5</text>
<text x="152.4" y="175.7">VSS4</text>
<text x="124.5" y="185.9">NC3</text>
<text x="124.5" y="183.3">NC2</text>
<text x="124.5" y="180.8">NC1</text>
<text x="152.4" y="185.9">VSS8</text>
<text x="152.4" y="183.3">VSS7</text>
<text x="152.4" y="180.8">VSS6</text>
<text x="124.5" y="188.4">NC4</text>
<text x="124.5" y="191">NC5</text>
<text x="151.1" y="191">VSS10</text>
<text x="152.4" y="188.4">VSS9</text>
<text x="151.1" y="196">VSS12</text>
<text x="151.1" y="193.5">VSS11</text>
<text x="124.5" y="203.7">VSSQ2</text>
<text x="124.5" y="201.1">VSSQ1</text>
<text x="151.1" y="203.7">VDDQ2</text>
<text x="151.1" y="201.1">VDDQ1</text>
<text x="124.5" y="208.7">VSSQ4</text>
<text x="124.5" y="206.2">VSSQ3</text>
<text x="151.1" y="208.7">VDDQ4</text>
<text x="151.1" y="206.2">VDDQ3</text>
<text x="124.5" y="213.8">VSSQ6</text>
<text x="124.5" y="211.3">VSSQ5</text>
<text x="151.1" y="213.8">VDDQ6</text>
<text x="151.1" y="211.3">VDDQ5</text>
<text x="124.5" y="221.4">VSSQ9</text>
<text x="124.5" y="218.9">VSSQ8</text>
<text x="124.5" y="216.4">VSSQ7</text>
<text x="151.1" y="221.4">VDDQ9</text>
<text x="151.1" y="218.9">VDDQ8</text>
<text x="151.1" y="216.4">VDDQ7</text>
</g>
</svg>
